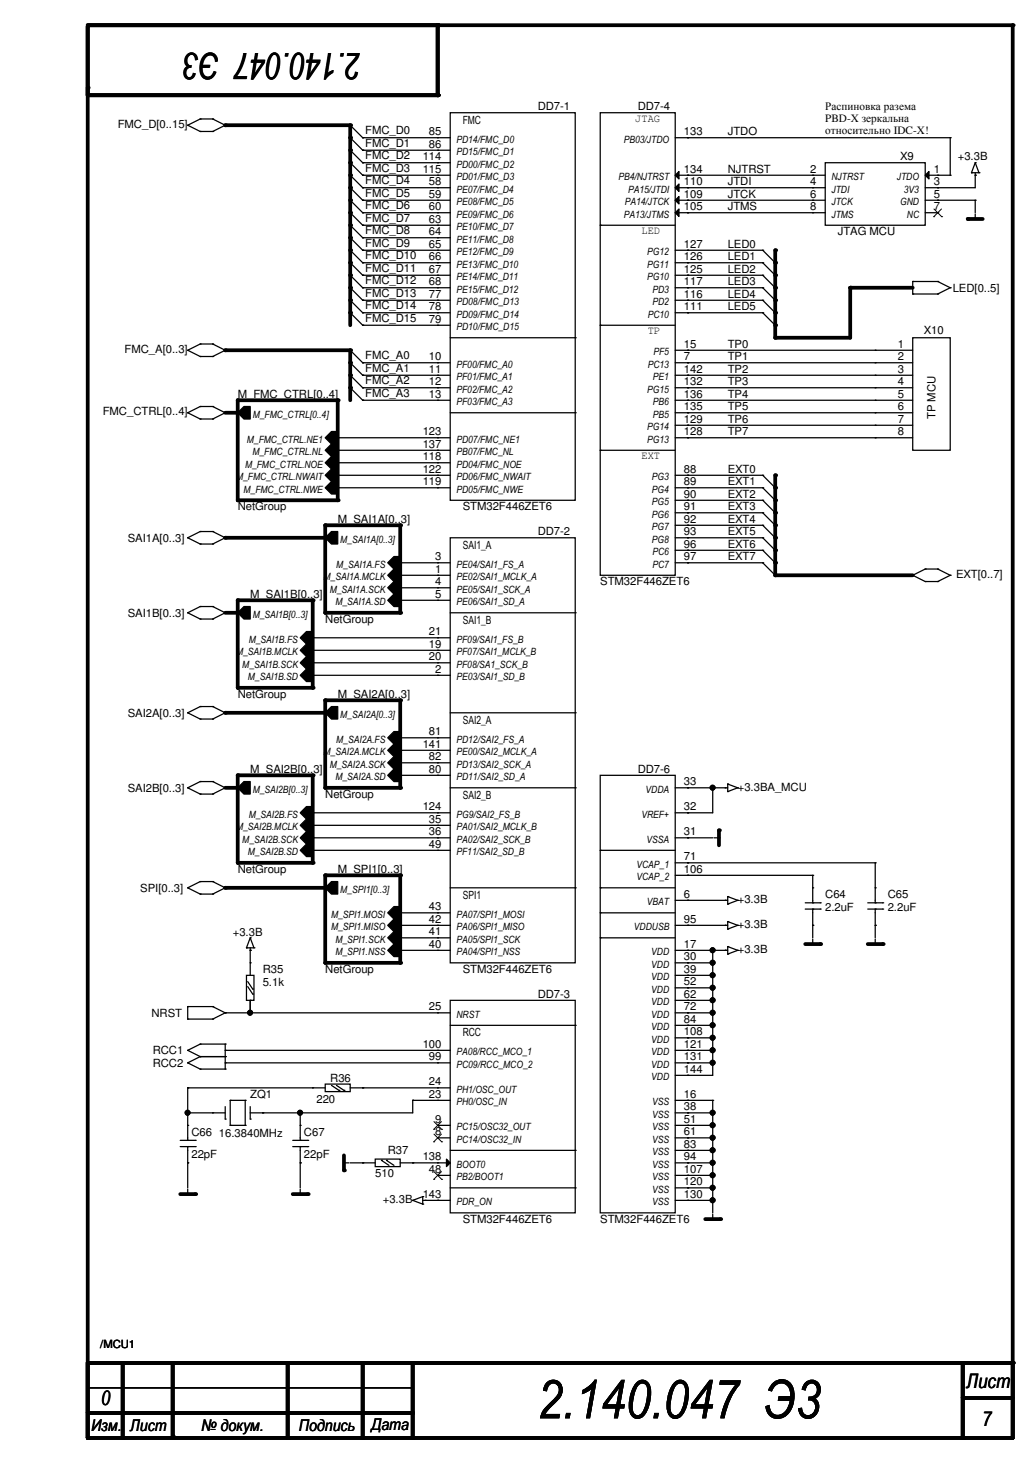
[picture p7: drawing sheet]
<svg xmlns="http://www.w3.org/2000/svg" width="210mm" height="297mm" viewBox="0 0 210 297" stroke-linecap="round" stroke-linejoin="round" font-family="sans-serif">
<g fill="none" stroke="#000" stroke-width=".76">
<path d="M17.8 5.1h188v287h-188v-286.7M88.9 5.1v14.2h-71.1M45.8 25.4h25.4v40.7M157.5 50.8v17.8h15.3v-10.1h12.7M196.6 44.5h3.1M45.8 71.2h25.4v10.1M45.8 83.9h2.5M48.3 81.3h20.3v20.3h-20.3zM157.5 96.6v20.3h28M45.8 109.3h20.3M66.1 106.7h15.2v17.8h-15.2zM45.8 124.5h2.5"/>
<path d="M48.3 122h15.2v17.7h-15.2zM45.8 144.8h20.3M48.3 157.5h15.2v17.8h-15.2zM66.1 142.3h15.2v17.8h-15.2zM45.8 160.1h2.5M66.1 177.8h15.2v17.8h-15.2zM146.1 168.7v3M45.8 180.4h20.3M163.6 191.8h3.1M176.3 191.8h3.1M69.9 234.7v3.1M36.6 242.6h3.1"/>
<path d="M59.5 242.6h3M143.3 247.7h3M18.1 276.9h187.7M24.9 276.9v15.2M35.1 276.9v15M58.5 276.9v15.2M73.7 276.9v15.2M83.9 276.9v15.2M195.6 276.9v15.2M17.8 287.1h66.1M195.6 284h10.2"/>
</g>
<g fill="#000">
<circle cx="17.8" cy="17.8" r=".38"/>
<circle cx="17.8" cy="19.3" r=".38"/>
<circle cx="88.9" cy="19.3" r=".38"/>
<circle cx="88.9" cy="5.1" r=".38"/>
<circle cx="205.8" cy="5.1" r=".38"/>
<circle cx="45.8" cy="25.4" r=".38"/>
<circle cx="71.2" cy="35.6" r=".38"/>
<circle cx="71.2" cy="33.1" r=".38"/>
<circle cx="71.2" cy="38.1" r=".38"/>
<circle cx="71.2" cy="30.5" r=".38"/>
<circle cx="71.2" cy="28" r=".38"/>
<circle cx="71.2" cy="25.4" r=".38"/>
<circle cx="71.2" cy="55.9" r=".38"/>
<circle cx="71.2" cy="58.5" r=".38"/>
<circle cx="71.2" cy="50.8" r=".38"/>
<circle cx="71.2" cy="53.4" r=".38"/>
<circle cx="71.2" cy="45.8" r=".38"/>
<circle cx="71.2" cy="48.3" r=".38"/>
<circle cx="71.2" cy="40.7" r=".38"/>
<circle cx="71.2" cy="43.2" r=".38"/>
<circle cx="157.5" cy="50.8" r=".38"/>
<circle cx="157.5" cy="53.4" r=".38"/>
<circle cx="157.5" cy="55.9" r=".38"/>
<circle cx="157.5" cy="58.5" r=".38"/>
<circle cx="172.8" cy="58.5" r=".38"/>
<circle cx="196.6" cy="44.5" r=".38"/>
<circle cx="45.8" cy="71.2" r=".38"/>
<circle cx="71.2" cy="61" r=".38"/>
<circle cx="71.2" cy="78.8" r=".38"/>
<circle cx="71.2" cy="76.2" r=".38"/>
<circle cx="71.2" cy="71.2" r=".38"/>
<circle cx="71.2" cy="63.5" r=".38"/>
<circle cx="71.2" cy="73.7" r=".38"/>
<circle cx="157.5" cy="61" r=".38"/>
<circle cx="157.5" cy="63.5" r=".38"/>
<circle cx="157.5" cy="66.1" r=".38"/>
<circle cx="157.5" cy="68.6" r=".38"/>
<circle cx="48.3" cy="83.9" r=".38"/>
<circle cx="48.3" cy="81.3" r=".38"/>
<circle cx="68.6" cy="81.3" r=".38"/>
<circle cx="157.5" cy="99.1" r=".38"/>
<circle cx="157.5" cy="96.6" r=".38"/>
<circle cx="45.8" cy="109.3" r=".38"/>
<circle cx="48.3" cy="101.6" r=".38"/>
<circle cx="66.1" cy="106.7" r=".38"/>
<circle cx="68.6" cy="101.6" r=".38"/>
<circle cx="81.3" cy="106.7" r=".38"/>
<circle cx="157.5" cy="104.2" r=".38"/>
<circle cx="157.5" cy="111.8" r=".38"/>
<circle cx="157.5" cy="101.6" r=".38"/>
<circle cx="157.5" cy="109.3" r=".38"/>
<circle cx="157.5" cy="114.3" r=".38"/>
<circle cx="157.5" cy="116.9" r=".38"/>
<circle cx="157.5" cy="106.7" r=".38"/>
<circle cx="48.3" cy="139.7" r=".38"/>
<circle cx="48.3" cy="122" r=".38"/>
<circle cx="48.3" cy="124.5" r=".38"/>
<circle cx="63.5" cy="139.7" r=".38"/>
<circle cx="63.5" cy="122" r=".38"/>
<circle cx="66.1" cy="124.5" r=".38"/>
<circle cx="81.3" cy="124.5" r=".38"/>
<circle cx="45.8" cy="144.8" r=".38"/>
<circle cx="48.3" cy="157.5" r=".38"/>
<circle cx="63.5" cy="157.5" r=".38"/>
<circle cx="66.1" cy="142.3" r=".38"/>
<circle cx="81.3" cy="142.3" r=".38"/>
<circle cx="48.3" cy="175.3" r=".38"/>
<circle cx="48.3" cy="160.1" r=".38"/>
<circle cx="63.5" cy="175.3" r=".38"/>
<circle cx="66.1" cy="160.1" r=".38"/>
<circle cx="66.1" cy="177.8" r=".38"/>
<circle cx="81.3" cy="177.8" r=".38"/>
<circle cx="81.3" cy="160.1" r=".38"/>
<circle cx="146.1" cy="168.7" r=".38"/>
<circle cx="45.8" cy="180.4" r=".38"/>
<circle cx="66.1" cy="195.6" r=".38"/>
<circle cx="81.3" cy="195.6" r=".38"/>
<circle cx="166.7" cy="191.8" r=".38"/>
<circle cx="179.4" cy="191.8" r=".38"/>
<circle cx="69.9" cy="237.8" r=".38"/>
<circle cx="39.7" cy="242.6" r=".38"/>
<circle cx="62.5" cy="242.6" r=".38"/>
<circle cx="146.3" cy="247.7" r=".38"/>
<circle cx="17.8" cy="276.9" r=".38"/>
<circle cx="18.1" cy="276.9" r=".38"/>
<circle cx="205.8" cy="276.9" r=".38"/>
<circle cx="17.8" cy="287.1" r=".38"/>
<circle cx="17.8" cy="292.1" r=".38"/>
<circle cx="24.9" cy="292.1" r=".38"/>
<circle cx="35.1" cy="291.9" r=".38"/>
<circle cx="58.5" cy="292.1" r=".38"/>
<circle cx="73.7" cy="292.1" r=".38"/>
<circle cx="83.9" cy="292.1" r=".38"/>
<circle cx="195.6" cy="284" r=".38"/>
<circle cx="195.6" cy="292.1" r=".38"/>
</g>
<g fill="none" stroke="#000" stroke-width=".25">
<path d="M38.1 25.4h.1M38.1 25.4l2.6 1.3M40.7 24.2h.1M40.7 26.7h.1M40.7 24.2l-2.6 1.2M40.7 24.2h2.5M40.7 26.7h2.5M43.2 24.2h.1M43.2 26.7h.1M43.2 24.2l2.6 1.2M45.8 25.4h.1M45.8 25.4l-2.6 1.3"/>
<path d="M71.2 38.1l2.5 2.6M71.2 35.6l2.5 2.5M71.2 33.1l2.5 2.5M71.2 30.5l2.5 2.6M71.2 28l2.5 2.5M71.2 25.4l2.5 2.6M73.7 38.1h.1M73.7 35.6h.1M73.7 33.1h.1M73.7 30.5h.1M73.7 28h.1M73.7 35.6h17.8"/>
<path d="M73.7 38.1h17.8M73.7 28h17.8M73.7 30.5h17.8M73.7 33.1h17.8M88.9 28h.1M88.9 30.5h.1M88.9 33.1h.1M88.9 35.6h.1M88.9 38.1h.1M91.5 22.9h25.4v78.7h-25.4zM122 22.9h15.2v94h-15.2zM137.2 38.1l.8-.7v1.5z"/>
<path d="M137.2 35.6l.8-.8v1.6zM137.2 35.6h30.5M137.2 38.1h30.5M137.2 28h55.9M139.7 38.1h.1M139.7 35.6h.1M139.7 28h.1M165.1 35.6h.1M165.1 38.1h.1M167.7 33.1h20.3v12.7h-20.3zM188 35.6l.8-.8v1.6zM188 35.6h5.1"/>
<path d="M190.5 35.6h.1M190.5 38.1h.1M193.1 35.6h.1M193.1 28h.1M193.1 28v7.6M197.4 35.1h.1M197.4 35.1h1.5M198.2 35.6h.1M198.2 33.1h.1M198.2 35.1v3h-10.2M198.2 33.1l.7 2M198.2 33.1l-.8 2"/>
<path d="M198.9 35.1h.1M71.2 58.5l2.5 2.5M71.2 55.9l2.5 2.6M71.2 53.4l2.5 2.5M71.2 50.8l2.5 2.6M71.2 48.3l2.5 2.5M71.2 45.8l2.5 2.5M71.2 43.2l2.5 2.6M71.2 40.7l2.5 2.5M73.7 58.5h.1M73.7 55.9h.1M73.7 53.4h.1"/>
<path d="M73.7 50.8h.1M73.7 48.3h.1M73.7 45.8h.1M73.7 43.2h.1M73.7 40.7h.1M73.7 40.7h17.8M73.7 43.2h17.8M73.7 45.8h17.8M73.7 48.3h17.8M73.7 50.8h17.8M73.7 53.4h17.8M73.7 55.9h17.8"/>
<path d="M73.7 58.5h17.8M88.9 40.7h.1M88.9 43.2h.1M88.9 45.8h.1M88.9 48.3h.1M88.9 50.8h.1M88.9 53.4h.1M88.9 55.9h.1M88.9 58.5h.1M122 45.8h.1M122 45.8h15.2M137.2 40.7l.8-.8v1.5z"/>
<path d="M137.2 43.2l.8-.7v1.5zM137.2 40.7h30.5M137.2 43.2h30.5M137.2 50.8h17.8M137.2 53.4h17.8M137.2 55.9h17.8M137.2 58.5h17.8M139.7 40.7h.1M139.7 43.2h.1M139.7 55.9h.1M139.7 53.4h.1M139.7 50.8h.1"/>
<path d="M139.7 58.5h.1M155 50.8h.1M155 53.4h.1M155 55.9h.1M155 58.5h.1M155 50.8l2.5 2.6M155 53.4l2.5 2.5M155 55.9l2.5 2.6M155 58.5l2.5 2.5M165.1 40.7h.1M165.1 43.2h.1M185.5 59.7h.1"/>
<path d="M185.5 57.2h.1M185.5 57.2h5M185.5 59.7h5M185.5 57.2v2.5M188 40.7h10.2M188 43.2h2.5M190.5 57.2h.1M190.5 59.7h.1M190.5 40.7h.1M190.5 43.2h.1M190.5 57.2l2.6 1.3M193.1 58.5h.1"/>
<path d="M193.1 58.5l-2.6 1.2M198.2 44.5h.1M198.2 40.7h.1M198.2 40.7v2.5M198.2 43.5v1M38.1 71.2h.1M38.1 71.2l2.6 1.2M40.7 69.9h.1M40.7 72.4h.1M40.7 69.9l-2.6 1.3M40.7 69.9h2.5M40.7 72.4h2.5"/>
<path d="M43.2 69.9h.1M43.2 72.4h.1M43.2 69.9l2.6 1.3M45.8 71.2h.1M45.8 71.2l-2.6 1.2M71.2 78.8l2.5 2.5M71.2 76.2l2.5 2.6M71.2 73.7l2.5 2.5M71.2 71.2l2.5 2.5M71.2 63.5l2.5 2.6M71.2 61l2.5 2.5M73.7 78.8h.1"/>
<path d="M73.7 76.2h.1M73.7 73.7h.1M73.7 66.1h.1M73.7 63.5h.1M73.7 61h.1M73.7 73.7h17.8M73.7 76.2h17.8M73.7 78.8h17.8M73.7 61h17.8M73.7 63.5h17.8M73.7 66.1h17.8M88.9 73.7h.1"/>
<path d="M88.9 76.2h.1M88.9 78.8h.1M88.9 61h.1M88.9 63.5h.1M88.9 66.1h.1M91.5 68.6h25.4M116.9 68.6h.1M122 66.1h.1M122 66.1h15.2M137.2 73.7h48.3M137.2 76.2h48.3M137.2 78.8h48.3"/>
<path d="M137.2 61h17.8M137.2 63.5h17.8M137.2 71.2h48.3M139.7 78.8h.1M139.7 63.5h.1M139.7 61h.1M139.7 76.2h.1M139.7 73.7h.1M139.7 71.2h.1M155 61h.1M155 63.5h.1M155 61l2.5 2.5"/>
<path d="M155 63.5l2.5 2.6M177.8 71.2h.1M177.8 73.7h.1M177.8 76.2h.1M177.8 78.8h.1M185.5 68.6h7.6v22.9h-7.6zM38.1 83.9h.1M38.1 83.9l2.6 1.2M40.7 82.6h.1M40.7 85.1h.1M40.7 82.6l-2.6 1.3M40.7 82.6h2.5"/>
<path d="M40.7 85.1h2.5M43.2 82.6h.1M43.2 85.1h.1M43.2 82.6l2.6 1.3M45.8 83.9h.1M45.8 83.9l-2.6 1.2M48.3 83.9l1.3-1.3h1.2v2.5h-1.2zM66.1 88.9l1.3-1.2h1.2v2.5h-1.2zM66.1 91.5l1.3-1.3h1.2v2.6h-1.2zM66.1 94l1.3-1.2h1.2v2.5h-1.2zM66.1 96.6l1.3-1.3h1.2v2.5h-1.2zM66.1 99.1l1.3-1.3h1.2v2.6h-1.2z"/>
<path d="M68.6 88.9h.1M68.6 91.5h.1M68.6 94h.1M68.6 96.6h.1M68.6 99.1h.1M68.6 88.9h22.9M68.6 91.5h22.9M68.6 94h22.9M68.6 96.6h22.9M68.6 99.1h22.9M73.7 81.3h.1M73.7 81.3h17.8"/>
<path d="M88.9 81.3h.1M88.9 88.9h.1M88.9 91.5h.1M88.9 94h.1M88.9 96.6h.1M88.9 99.1h.1M91.5 83.9h25.4M116.9 83.9h.1M122 91.5h.1M122 91.5h15.2M137.2 83.9h48.3M137.2 81.3h48.3"/>
<path d="M137.2 88.9h48.3M137.2 96.6h17.8M137.2 99.1h17.8M137.2 86.4h48.3M139.7 88.9h.1M139.7 86.4h.1M139.7 96.6h.1M139.7 99.1h.1M139.7 83.9h.1M139.7 81.3h.1M155 96.6h.1M155 99.1h.1"/>
<path d="M155 96.6l2.5 2.5M155 99.1l2.5 2.5M177.8 81.3h.1M177.8 83.9h.1M177.8 86.4h.1M177.8 88.9h.1M38.1 109.3h.1M38.1 109.3l2.6 1.2M40.7 108h.1M40.7 110.5h.1M40.7 108l-2.6 1.3M40.7 108h2.5"/>
<path d="M40.7 110.5h2.5M43.2 108h.1M43.2 110.5h.1M43.2 108l2.6 1.3M45.8 109.3h.1M45.8 109.3l-2.6 1.2M66.1 109.3l1.3-1.3h1.2v2.5h-1.2zM78.8 114.3l1.3-1.2h1.2v2.5h-1.2zM78.8 116.9l1.3-1.3h1.2v2.6h-1.2zM78.8 119.4l1.3-1.2h1.2v2.5h-1.2zM81.3 114.3h.1M81.3 116.9h.1"/>
<path d="M81.3 119.4h.1M81.3 114.3h10.2M81.3 116.9h10.2M81.3 119.4h10.2M88.9 114.3h.1M88.9 116.9h.1M88.9 119.4h.1M91.5 109.3h25.4v86.3h-25.4zM137.2 114.3h17.8M137.2 111.8h17.8M137.2 109.3h17.8M137.2 101.6h17.8"/>
<path d="M137.2 104.2h17.8M137.2 106.7h17.8M139.7 114.3h.1M139.7 111.8h.1M139.7 109.3h.1M139.7 101.6h.1M139.7 104.2h.1M139.7 106.7h.1M155 101.6h.1M155 104.2h.1M155 106.7h.1M155 109.3h.1"/>
<path d="M155 111.8h.1M155 114.3h.1M155 101.6l2.5 2.6M155 104.2l2.5 2.5M155 106.7l2.5 2.6M155 109.3l2.5 2.5M155 111.8l2.5 2.5M155 114.3l2.5 2.6M185.5 116.9h.1M185.5 116.9l2.5 1.3M188 118.2h.1M188 115.6h.1"/>
<path d="M188 118.2h2.5M188 115.6l-2.5 1.3M188 115.6h2.5M190.5 118.2h.1M190.5 115.6h.1M190.5 115.6l2.6 1.3M193.1 116.9h.1M193.1 116.9l-2.6 1.3M38.1 124.5h.1M38.1 124.5l2.6 1.3M40.7 123.2h.1M40.7 125.8h.1"/>
<path d="M40.7 123.2l-2.6 1.3M40.7 123.2h2.5M40.7 125.8h2.5M43.2 123.2h.1M43.2 125.8h.1M43.2 123.2l2.6 1.3M45.8 124.5h.1M45.8 124.5l-2.6 1.3M48.3 124.5l1.3-1.3h1.2v2.6h-1.2zM61 129.6l1.3-1.3h1.2v2.6h-1.2zM61 132.1l1.3-1.2h1.2v2.5h-1.2zM61 134.7l1.3-1.3h1.2v2.5h-1.2z"/>
<path d="M61 137.2l1.3-1.3h1.2v2.6h-1.2zM63.5 129.6h.1M63.5 132.1h.1M63.5 134.7h.1M63.5 137.2h.1M63.5 129.6h28M63.5 132.1h28M63.5 134.7h28M63.5 137.2h28M78.8 122l1.3-1.3h1.2v2.5h-1.2zM81.3 122h.1M81.3 122h10.2"/>
<path d="M88.9 122h.1M88.9 129.6h.1M88.9 132.1h.1M88.9 134.7h.1M88.9 137.2h.1M91.5 124.5h25.4M116.9 124.5h.1M38.1 144.8h.1M38.1 144.8l2.6 1.3M40.7 158.8h.1M40.7 143.6h.1M40.7 146.1h.1"/>
<path d="M40.7 158.8l-2.6 1.3M40.7 158.8h2.5M40.7 143.6l-2.6 1.2M40.7 143.6h2.5M40.7 146.1h2.5M43.2 158.8h.1M43.2 143.6h.1M43.2 146.1h.1M43.2 158.8l2.6 1.3M43.2 143.6l2.6 1.2M45.8 144.8h.1M45.8 144.8l-2.6 1.3"/>
<path d="M66.1 144.8l1.3-1.2h1.2v2.5h-1.2zM78.8 149.9l1.3-1.3h1.2v2.6h-1.2zM78.8 152.4l1.3-1.2h1.2v2.5h-1.2zM78.8 155l1.3-1.3h1.2v2.6h-1.2zM78.8 157.5l1.3-1.2h1.2v2.5h-1.2zM81.3 152.4h.1M81.3 157.5h.1M81.3 149.9h.1M81.3 155h.1M81.3 149.9h10.2M81.3 152.4h10.2M81.3 155h10.2"/>
<path d="M81.3 157.5h10.2M88.9 149.9h.1M88.9 152.4h.1M88.9 155h.1M88.9 157.5h.1M91.5 144.8h25.4M116.9 144.8h.1M122 157.5h15.2v88.9h-15.2zM147.9 159.3h.1M147.9 159.3v1.5M147.9 159.3l2 .8M38.1 160.1h.1"/>
<path d="M38.1 160.1l2.6 1.2M40.7 179.1h.1M40.7 161.3h.1M40.7 179.1l-2.6 1.3M40.7 179.1h2.5M40.7 161.3h2.5M43.2 179.1h.1M43.2 161.3h.1M43.2 179.1l2.6 1.3M45.8 160.1h.1M45.8 160.1l-2.6 1.2M48.3 160.1l1.3-1.3h1.2v2.5h-1.2z"/>
<path d="M61 165.1l1.3-1.2h1.2v2.5h-1.2zM61 167.7l1.3-1.3h1.2v2.6h-1.2zM61 170.2l1.3-1.2h1.2v2.5h-1.2zM61 172.8l1.3-1.3h1.2v2.5h-1.2zM63.5 170.2h.1M63.5 172.8h.1M63.5 165.1h.1M63.5 167.7h.1M63.5 170.2h28M63.5 172.8h28M63.5 165.1h28M63.5 167.7h28"/>
<path d="M88.9 167.7h.1M88.9 170.2h.1M88.9 172.8h.1M88.9 165.1h.1M91.5 160.1h25.4M116.9 160.1h.1M122 172.8h.1M122 172.8h15.2M137.2 170.2h7.6M137.2 160.1h10.7M137.2 175.3h40.6M137.2 177.8h27.9"/>
<path d="M139.7 165.1h.1M139.7 160.1h.1M139.7 170.2h.1M139.7 175.3h.1M139.7 177.8h.1M144.8 160.1h.1M144.8 160.1v5h-7.6M145.1 170.2h1M146.1 170.2h.1M147.4 160.1h.1M147.9 160.8h.1M149.9 160.1h.1"/>
<path d="M149.9 160.1l-2 .7M165.1 177.8h.1M165.1 177.8v5.6M177.8 175.3h.1M177.8 175.3v8.1M38.1 180.4h.1M38.1 180.4l2.6 1.3M40.7 181.7h.1M40.7 181.7h2.5M43.2 181.7h.1M45.8 180.4h.1M45.8 180.4l-2.6 1.3"/>
<path d="M50.1 198.2h1.5v5h-1.5zM50.1 192.6h.1M50.1 192.6h1.5M50.3 199.4l1.1 1.6M50.8 193.1h.1M50.8 190.5h.1M50.8 195.6h.1M50.8 192.6v5.6M50.8 190.5l.8 2.1M50.8 190.5l-.7 2.1M51.6 192.6h.1M66.1 180.4l1.3-1.3h1.2v2.6h-1.2z"/>
<path d="M78.8 185.5l1.3-1.3h1.2v2.5h-1.2zM78.8 188l1.3-1.3h1.2v2.6h-1.2zM78.8 190.5l1.3-1.2h1.2v2.5h-1.2zM78.8 193.1l1.3-1.3h1.2v2.6h-1.2zM81.3 185.5h.1M81.3 188h.1M81.3 190.5h.1M81.3 193.1h.1M81.3 188h10.2M81.3 193.1h10.2M81.3 185.5h10.2M81.3 190.5h10.2"/>
<path d="M88.9 185.5h.1M88.9 188h.1M88.9 190.5h.1M88.9 193.1h.1M91.5 180.4h25.4M116.9 180.4h.1M122 180.4h.1M122 185.5h.1M122 190.5h.1M122 180.4h15.2M122 185.5h15.2M122 190.5h15.2"/>
<path d="M137.2 182.9h10.7M137.2 188h10.7M137.2 193.1h10.7M137.2 198.2h7.6M137.2 195.6h7.6M139.7 188h.1M139.7 198.2h.1M139.7 195.6h.1M139.7 193.1h.1M139.7 182.9h.1M144.8 193.1h.1M144.8 198.2h.1"/>
<path d="M144.8 195.6h.1M144.8 193.1v25.4h-7.6M147.4 182.9h.1M147.4 188h.1M147.4 193.1h.1M147.9 182.2h.1M147.9 183.7h.1M147.9 187.2h.1M147.9 188.8h.1M147.9 192.3h.1M147.9 193.8h.1M147.9 182.2v1.5"/>
<path d="M147.9 187.2v1.6M147.9 192.3v1.5M147.9 182.2l2 .7M147.9 187.2l2 .8M147.9 192.3l2 .8M149.9 182.9h.1M149.9 188h.1M149.9 193.1h.1M149.9 182.9l-2 .8M149.9 188l-2 .8M149.9 193.1l-2 .7M163.6 184.7h3.1"/>
<path d="M163.6 183.4h3.1M165.1 191.8h.1M165.1 183.4h.1M165.1 184.7h.1M165.1 180.4h.1M165.1 188h.1M165.1 184.7v5.8M165.1 190.8v1M166.7 184.7h.1M166.7 183.4h.1M176.3 184.7h3.1M176.3 183.4h3.1"/>
<path d="M177.8 191.8h.1M177.8 183.4h.1M177.8 184.7h.1M177.8 180.4h.1M177.8 188h.1M177.8 184.7v5.8M177.8 190.8v1M179.4 184.7h.1M179.4 183.4h.1M38.1 213.4h.1M38.1 215.9h.1M38.1 207.1h.1"/>
<path d="M38.1 204.5h.1M38.1 213.4l2.6 1.3M38.1 215.9l2.6 1.3M38.1 204.5h5.1M38.1 207.1h5.1M38.1 204.5v2.6M40.7 212.1h.1M40.7 214.7h.1M40.7 217.2h.1M40.7 212.1l-2.6 1.3M40.7 212.1h5.1M40.7 214.7h5.1"/>
<path d="M40.7 214.7l-2.6 1.2M40.7 217.2h5.1M43.2 204.5h.1M43.2 207.1h.1M43.2 204.5l2.6 1.3M45.8 212.1h.1M45.8 214.7h.1M45.8 217.2h.1M45.8 205.8h.1M45.8 213.4h.1M45.8 215.9h.1M45.8 212.1v5.1"/>
<path d="M45.8 205.8l-2.6 1.3M45.8 215.9h45.7M45.8 213.4h45.7M45.8 205.8h45.7M50.3 200.4l1.1 1.6M50.8 205.8h.1M50.8 203.2h.1M50.8 203.2v2.6M51.4 201h.1M51.4 202h.1M88.9 213.4h.1M88.9 215.9h.1"/>
<path d="M88.9 205.8h.1M91.5 203.2h25.4v43.2h-25.4zM91.5 208.3h25.4M116.9 208.3h.1M137.2 215.9h7.6M137.2 213.4h7.6M137.2 210.9h7.6M137.2 208.3h7.6M137.2 205.8h7.6M137.2 203.2h7.6M137.2 200.7h7.6M139.7 218.5h.1"/>
<path d="M139.7 215.9h.1M139.7 213.4h.1M139.7 210.9h.1M139.7 208.3h.1M139.7 205.8h.1M139.7 203.2h.1M139.7 200.7h.1M144.8 215.9h.1M144.8 213.4h.1M144.8 210.9h.1M144.8 208.3h.1M144.8 205.8h.1"/>
<path d="M144.8 203.2h.1M144.8 200.7h.1M36.6 233h3.1M36.6 231.7h3.1M38.1 231.7h.1M38.1 233h.1M38.1 228.6h.1M38.1 236.3h.1M38.1 221h.1M38.1 226.1h.1M38.1 221v10.7M38.1 233v8.3"/>
<path d="M38.1 226.1h7.7M38.1 221h28M39.7 233h.1M39.7 231.7h.1M43.2 226.1h.1M45.8 227.4h.1M45.8 224.8v2.6M46.8 228.6h.1M46.8 223.6h.1M46.8 223.6v5M46.8 228.6h3M46.8 223.6h3"/>
<path d="M49.8 228.6h.1M49.8 223.6h.1M49.8 223.6v5M50.8 227.4h.1M50.8 224.8v2.6M53.4 226.1h.1M59.5 233h3M59.5 231.7h3M61 231.7h.1M61 233h.1M61 228.6h.1M61 236.3h.1"/>
<path d="M61 226.1h.1M61 226.1v5.6M61 233v8.3M62.5 233h.1M62.5 231.7h.1M63.5 221h.1M66.1 220.3h5.1v1.5h-5.1zM67.4 220.5l1.5 1M68.4 220.5l1.5 1M68.9 221.5h.1M69.9 236.3h.1M69.9 221.5h.1"/>
<path d="M69.9 236.3h1M71.2 236.3h5M71.2 221h20.3M73.7 221h.1M73.7 236.3h.1M76.2 235.5h5.1v1.5h-5.1zM77.5 235.8h.1M77.5 235.8l1.5 1M78.5 235.8h.1M78.5 235.8l1.6 1M81.3 236.3h10.2M83.9 236.3h.1"/>
<path d="M83.9 223.6h.1M83.9 223.6h7.6M83.9 223.6v2.5h-33.1M88.9 231.2h.1M88.9 228.6h.1M88.9 223.6h.1M88.9 221h.1M88.9 236.3h.1M88.9 238.8h.1M88.9 228.6h2.6M88.9 238.8h2.6M88.9 231.2h2.6"/>
<path d="M90.7 235.5l.8 .8-.8 .7zM91.5 233.7h25.4M116.9 233.7h.1M137.2 236.3h7.6M137.2 228.6h7.6M137.2 223.6h7.6M137.2 226.1h7.6M137.2 238.8h7.6M137.2 233.7h7.6M137.2 231.2h7.6M139.7 238.8h.1M139.7 236.3h.1"/>
<path d="M139.7 233.7h.1M139.7 231.2h.1M139.7 228.6h.1M139.7 226.1h.1M139.7 223.6h.1M144.8 223.6h.1M144.8 236.3h.1M144.8 238.8h.1M144.8 231.2h.1M144.8 233.7h.1M144.8 226.1h.1M144.8 228.6h.1"/>
<path d="M144.8 223.6v22.8M38.1 242.6h.1M38.1 241.6v1M61 242.6h.1M61 241.6v1M83.9 243.9h.1M83.9 243.9l2 .7M85.9 244.6h.1M85.9 243.1h.1M85.9 243.1v1.5M85.9 243.9h5.6M85.9 243.1l-2 .8"/>
<path d="M86.4 243.9h.1M88.9 243.9h.1M91.5 241.3h25.4M116.9 241.3h.1M137.2 243.9h7.6M137.2 241.3h7.6M139.7 243.9h.1M139.7 241.3h.1M144.8 247.7h.1M144.8 243.9h.1M144.8 241.3h.1M144.8 246.7v1"/>
<path d="M17.8 277.7h.1M17.8 277.2v.5M17.8 282h.1M17.8 282h66.1"/>
<circle cx="144.8" cy="160" r=".49"/>
<circle cx="144.8" cy="193.1" r=".49"/>
<circle cx="144.8" cy="195.6" r=".49"/>
<circle cx="144.8" cy="198.1" r=".49"/>
<circle cx="50.8" cy="205.8" r=".49"/>
<circle cx="144.8" cy="213.4" r=".49"/>
<circle cx="144.8" cy="208.3" r=".49"/>
<circle cx="144.8" cy="205.8" r=".49"/>
<circle cx="144.8" cy="203.2" r=".49"/>
<circle cx="144.8" cy="215.9" r=".49"/>
<circle cx="144.8" cy="200.7" r=".49"/>
<circle cx="144.8" cy="210.8" r=".49"/>
<circle cx="38.1" cy="226.1" r=".49"/>
<circle cx="61" cy="226.1" r=".49"/>
<circle cx="144.8" cy="226.1" r=".49"/>
<circle cx="144.8" cy="238.8" r=".49"/>
<circle cx="144.8" cy="236.2" r=".49"/>
<circle cx="144.8" cy="233.7" r=".49"/>
<circle cx="144.8" cy="231.2" r=".49"/>
<circle cx="144.8" cy="228.6" r=".49"/>
<circle cx="144.8" cy="241.3" r=".49"/>
<circle cx="144.8" cy="243.9" r=".49"/>
</g>
<g fill="#000">
<path d="M137.2 38.1l.8-.7v1.5zM137.2 35.6l.8-.8v1.6zM188 35.6l.8-.8v1.6zM137.2 40.7l.8-.8v1.5zM137.2 43.2l.8-.7v1.5zM90.7 235.5l.8 .8-.8 .7z"/>
<path d="M48.3 83.9l1.3-1.3h1.2v2.5h-1.2z" fill-rule="evenodd"/>
<path d="M66.1 88.9l1.3-1.2h1.2v2.5h-1.2z" fill-rule="evenodd"/>
<path d="M66.1 91.5l1.3-1.3h1.2v2.6h-1.2z" fill-rule="evenodd"/>
<path d="M66.1 94l1.3-1.2h1.2v2.5h-1.2z" fill-rule="evenodd"/>
<path d="M66.1 96.6l1.3-1.3h1.2v2.5h-1.2z" fill-rule="evenodd"/>
<path d="M66.1 99.1l1.3-1.3h1.2v2.6h-1.2z" fill-rule="evenodd"/>
<path d="M66.1 109.3l1.3-1.3h1.2v2.5h-1.2z" fill-rule="evenodd"/>
<path d="M78.8 114.3l1.3-1.2h1.2v2.5h-1.2z" fill-rule="evenodd"/>
<path d="M78.8 116.9l1.3-1.3h1.2v2.6h-1.2z" fill-rule="evenodd"/>
<path d="M78.8 119.4l1.3-1.2h1.2v2.5h-1.2z" fill-rule="evenodd"/>
<path d="M48.3 124.5l1.3-1.3h1.2v2.6h-1.2z" fill-rule="evenodd"/>
<path d="M61 129.6l1.3-1.3h1.2v2.6h-1.2z" fill-rule="evenodd"/>
<path d="M61 132.1l1.3-1.2h1.2v2.5h-1.2z" fill-rule="evenodd"/>
<path d="M61 134.7l1.3-1.3h1.2v2.5h-1.2z" fill-rule="evenodd"/>
<path d="M61 137.2l1.3-1.3h1.2v2.6h-1.2z" fill-rule="evenodd"/>
<path d="M78.8 122l1.3-1.3h1.2v2.5h-1.2z" fill-rule="evenodd"/>
<path d="M66.1 144.8l1.3-1.2h1.2v2.5h-1.2z" fill-rule="evenodd"/>
<path d="M78.8 149.9l1.3-1.3h1.2v2.6h-1.2z" fill-rule="evenodd"/>
<path d="M78.8 152.4l1.3-1.2h1.2v2.5h-1.2z" fill-rule="evenodd"/>
<path d="M78.8 155l1.3-1.3h1.2v2.6h-1.2z" fill-rule="evenodd"/>
<path d="M78.8 157.5l1.3-1.2h1.2v2.5h-1.2z" fill-rule="evenodd"/>
<path d="M48.3 160.1l1.3-1.3h1.2v2.5h-1.2z" fill-rule="evenodd"/>
<path d="M61 165.1l1.3-1.2h1.2v2.5h-1.2z" fill-rule="evenodd"/>
<path d="M61 167.7l1.3-1.3h1.2v2.6h-1.2z" fill-rule="evenodd"/>
<path d="M61 170.2l1.3-1.2h1.2v2.5h-1.2z" fill-rule="evenodd"/>
<path d="M61 172.8l1.3-1.3h1.2v2.5h-1.2z" fill-rule="evenodd"/>
<path d="M66.1 180.4l1.3-1.3h1.2v2.6h-1.2z" fill-rule="evenodd"/>
<path d="M78.8 185.5l1.3-1.3h1.2v2.5h-1.2z" fill-rule="evenodd"/>
<path d="M78.8 188l1.3-1.3h1.2v2.6h-1.2z" fill-rule="evenodd"/>
<path d="M78.8 190.5l1.3-1.2h1.2v2.5h-1.2z" fill-rule="evenodd"/>
<path d="M78.8 193.1l1.3-1.3h1.2v2.6h-1.2z" fill-rule="evenodd"/>
<circle cx="144.8" cy="160" r=".49"/>
<circle cx="144.8" cy="193.1" r=".49"/>
<circle cx="144.8" cy="195.6" r=".49"/>
<circle cx="144.8" cy="198.1" r=".49"/>
<circle cx="50.8" cy="205.8" r=".49"/>
<circle cx="144.8" cy="213.4" r=".49"/>
<circle cx="144.8" cy="208.3" r=".49"/>
<circle cx="144.8" cy="205.8" r=".49"/>
<circle cx="144.8" cy="203.2" r=".49"/>
<circle cx="144.8" cy="215.9" r=".49"/>
<circle cx="144.8" cy="200.7" r=".49"/>
<circle cx="144.8" cy="210.8" r=".49"/>
<circle cx="38.1" cy="226.1" r=".49"/>
<circle cx="61" cy="226.1" r=".49"/>
<circle cx="144.8" cy="226.1" r=".49"/>
<circle cx="144.8" cy="238.8" r=".49"/>
<circle cx="144.8" cy="236.2" r=".49"/>
<circle cx="144.8" cy="233.7" r=".49"/>
<circle cx="144.8" cy="231.2" r=".49"/>
<circle cx="144.8" cy="228.6" r=".49"/>
<circle cx="144.8" cy="241.3" r=".49"/>
<circle cx="144.8" cy="243.9" r=".49"/>
</g>
<g fill="none" stroke="#000" stroke-width=".2">
<path d="M189.7 44h.1M189.8 42.5l1.5 1.5M191.3 42.5l-1.6 1.5M191.3 44h.1M88.1 232h.1M88.1 229.4h.1M88.1 239.6h.1M88.2 230.4l1.5 1.6M88.2 227.9l1.5 1.5M88.2 238l1.5 1.6M89.7 230.4l-1.6 1.6M89.7 227.9l-1.6 1.5"/>
<path d="M89.7 238l-1.6 1.6M89.7 232h.1M89.7 229.4h.1M89.7 239.6h.1"/>
</g>
<text font-size="10.9" x="109.2" y="288.2">2.140.047 Э3</text>
<text font-size="7.4" x="73.4" y="10.8" transform="rotate(-180 73.4 10.8)">2.140.047 Э3</text>
<g font-size="4.1">
<text x="196.4" y="281.9">Лист</text>
<text x="20.6" y="285.5">0</text>
<text x="199.6" y="289.8">7</text>
</g>
<g font-size="3.3">
<text x="18.6" y="290.7">Изм. Лист</text>
<text x="40.9" y="290.7">№ докум.</text>
<text x="60.7" y="290.7">Подпись</text>
<text x="75.5" y="290.4">Дата</text>
</g>
<g font-size="2.3">
<text x="109.3" y="22.4">DD7-1</text>
<text x="129.6" y="22.4">DD7-4</text>
<text x="167.7" y="22.4">Распиновка разема</text>
<text x="23.9" y="26">FMC_D[0..15]</text>
<text x="74.2" y="29.8">FMC_D1</text>
<text x="74.2" y="27.3">FMC_D0</text>
<text x="87.2" y="27.4">85</text>
<text x="87.2" y="30">86</text>
<text x="94" y="25.1">FMC</text>
<text x="129.1" y="24.8">JTAG</text>
<text x="139" y="27.4">133</text>
<text x="147.9" y="27.5">JTDO</text>
<text x="167.7" y="27.1">относительно IDC-X!</text>
<text x="167.7" y="24.8">PBD-X зеркальна</text>
<text x="74.2" y="34.9">FMC_D3</text>
<text x="74.2" y="32.3">FMC_D2</text>
<text x="85.9" y="32.5">114</text>
<text x="85.9" y="35.1">115</text>
<text x="139" y="35.1">134</text>
<text x="147.9" y="35.1">NJTRST</text>
<text x="164.6" y="35.1">2</text>
<text x="182.9" y="32.6">X9</text>
<text x="189.8" y="35.1">1</text>
<text x="194.6" y="32.6">+3.3B</text>
<text x="74.2" y="40">FMC_D5</text>
<text x="74.2" y="37.4">FMC_D4</text>
<text x="87.2" y="37.6">58</text>
<text x="87.2" y="40.1">59</text>
<text x="139" y="37.6">110</text>
<text x="139" y="40.1">109</text>
<text x="147.9" y="40.2">JTCK</text>
<text x="147.9" y="37.6">JTDI</text>
<text x="164.6" y="37.6">4</text>
<text x="164.6" y="40.1">6</text>
<text x="189.8" y="37.6">3</text>
<text x="189.8" y="40.1">5</text>
<text x="74.2" y="47.6">FMC_D8</text>
<text x="74.2" y="45">FMC_D7</text>
<text x="74.2" y="42.5">FMC_D6</text>
<text x="87.2" y="42.7">60</text>
<text x="87.2" y="45.2">63</text>
<text x="87.2" y="47.8">64</text>
<text x="130.3" y="47.6">LED</text>
<text x="139" y="42.7">105</text>
<text x="147.9" y="42.7">JTMS</text>
<text x="164.6" y="42.7">8</text>
<text x="170.2" y="47.8">JTAG MCU</text>
<text x="189.8" y="42.7">7</text>
<text x="74.2" y="52.7">FMC_D10</text>
<text x="74.2" y="50.1">FMC_D9</text>
<text x="87.2" y="50.3">65</text>
<text x="87.2" y="52.8">66</text>
<text x="139" y="52.8">126</text>
<text x="139" y="50.3">127</text>
<text x="147.9" y="50.3">LED0</text>
<text x="147.9" y="52.9">LED1</text>
<text x="74.2" y="57.7">FMC_D12</text>
<text x="74.2" y="55.2">FMC_D11</text>
<text x="87.2" y="55.4">67</text>
<text x="87.2" y="57.9">68</text>
<text x="139" y="55.4">125</text>
<text x="139" y="57.9">117</text>
<text x="147.9" y="55.4">LED2</text>
<text x="147.9" y="58">LED3</text>
<text x="193.6" y="59.3">LED[0..5]</text>
<text x="74.2" y="65.4">FMC_D15</text>
<text x="74.2" y="62.8">FMC_D14</text>
<text x="74.2" y="60.3">FMC_D13</text>
<text x="87.2" y="60.5">77</text>
<text x="87.2" y="63">78</text>
<text x="87.2" y="65.5">79</text>
<text x="139" y="63">111</text>
<text x="139" y="60.5">116</text>
<text x="147.9" y="63">LED5</text>
<text x="147.9" y="60.5">LED4</text>
<text x="25.3" y="71.7">FMC_A[0..3]</text>
<text x="131.6" y="67.9">TP</text>
<text x="139" y="70.6">15</text>
<text x="147.9" y="70.7">TP0</text>
<text x="182.4" y="70.6">1</text>
<text x="187.7" y="67.9">X10</text>
<text x="74.2" y="75.5">FMC_A1</text>
<text x="74.2" y="73">FMC_A0</text>
<text x="87.2" y="73.2">10</text>
<text x="87.2" y="75.7">11</text>
<text x="139" y="75.7">142</text>
<text x="139" y="73.2">7</text>
<text x="147.9" y="75.7">TP2</text>
<text x="147.9" y="73.2">TP1</text>
<text x="182.4" y="73.2">2</text>
<text x="182.4" y="75.7">3</text>
<text x="48.3" y="80.9">M_FMC_CTRL[0..4]</text>
<text x="74.2" y="80.6">FMC_A3</text>
<text x="74.2" y="78.1">FMC_A2</text>
<text x="87.2" y="78.2">12</text>
<text x="87.2" y="80.8">13</text>
<text x="139" y="78.2">132</text>
<text x="139" y="83.3">135</text>
<text x="139" y="80.8">136</text>
<text x="147.9" y="78.3">TP3</text>
<text x="147.9" y="80.8">TP4</text>
<text x="147.9" y="83.4">TP5</text>
<text x="182.4" y="78.2">4</text>
<text x="182.4" y="80.8">5</text>
<text x="182.4" y="83.3">6</text>
<text x="20.9" y="84.4">FMC_CTRL[0..4]</text>
<text x="85.9" y="88.4">123</text>
<text x="139" y="88.4">128</text>
<text x="139" y="85.9">129</text>
<text x="147.9" y="85.9">TP6</text>
<text x="147.9" y="88.4">TP7</text>
<text x="182.4" y="85.9">7</text>
<text x="182.4" y="88.4">8</text>
<text x="190.1" y="85.1" transform="rotate(-90 190.1 85.1)">TP MCU</text>
<text x="85.9" y="90.9">137</text>
<text x="85.9" y="93.5">118</text>
<text x="130.3" y="93.3">EXT</text>
<text x="85.9" y="96">122</text>
<text x="85.9" y="98.6">119</text>
<text x="139" y="96">88</text>
<text x="139" y="98.6">89</text>
<text x="139" y="101.1">90</text>
<text x="147.9" y="96.1">EXT0</text>
<text x="147.9" y="98.6">EXT1</text>
<text x="147.9" y="101.1">EXT2</text>
<text x="48.3" y="103.7">NetGroup</text>
<text x="68.6" y="106.3">M_SAI1A[0..3]</text>
<text x="94" y="103.7">STM32F446ZET6</text>
<text x="139" y="103.6">91</text>
<text x="139" y="106.2">92</text>
<text x="147.9" y="103.7">EXT3</text>
<text x="147.9" y="106.2">EXT4</text>
<text x="26" y="110.1">SAI1A[0..3]</text>
<text x="88.4" y="113.8">3</text>
<text x="94" y="111.5">SAI1_A</text>
<text x="109.3" y="108.8">DD7-2</text>
<text x="139" y="113.8">97</text>
<text x="139" y="111.3">96</text>
<text x="139" y="108.7">93</text>
<text x="147.9" y="108.8">EXT5</text>
<text x="147.9" y="111.3">EXT6</text>
<text x="147.9" y="113.8">EXT7</text>
<text x="88.4" y="116.3">1</text>
<text x="88.4" y="118.9">4</text>
<text x="122" y="119">STM32F446ZET6</text>
<text x="194.3" y="117.4">EXT[0..7]</text>
<text x="26" y="125.3">SAI1B[0..3]</text>
<text x="50.8" y="121.5">M_SAI1B[0..3]</text>
<text x="88.4" y="121.4">5</text>
<text x="66.1" y="126.6">NetGroup</text>
<text x="87.2" y="129">21</text>
<text x="87.2" y="131.6">19</text>
<text x="94" y="126.7">SAI1_B</text>
<text x="87.2" y="134.1">20</text>
<text x="88.4" y="136.7">2</text>
<text x="48.3" y="141.8">NetGroup</text>
<text x="68.6" y="141.8">M_SAI2A[0..3]</text>
<text x="26" y="145.6">SAI2A[0..3]</text>
<text x="87.2" y="149.4">81</text>
<text x="94" y="147">SAI2_A</text>
<text x="85.9" y="151.9">141</text>
<text x="87.2" y="154.4">82</text>
<text x="26" y="160.9">SAI2B[0..3]</text>
<text x="50.8" y="157.1">M_SAI2B[0..3]</text>
<text x="87.2" y="157">80</text>
<text x="129.6" y="157.1">DD7-6</text>
<text x="139" y="159.5">33</text>
<text x="149.9" y="160.6">+3.3BA_MCU</text>
<text x="66.1" y="162.1">NetGroup</text>
<text x="85.9" y="164.6">124</text>
<text x="87.2" y="167.1">35</text>
<text x="94" y="162.3">SAI2_B</text>
<text x="139" y="164.6">32</text>
<text x="87.2" y="169.7">36</text>
<text x="87.2" y="172.2">49</text>
<text x="139" y="169.7">31</text>
<text x="48.3" y="177.4">NetGroup</text>
<text x="68.6" y="177.4">M_SPI1[0..3]</text>
<text x="139" y="174.8">71</text>
<text x="139" y="177.3">106</text>
<text x="28.5" y="181.2">SPI[0..3]</text>
<text x="87.2" y="184.9">43</text>
<text x="94" y="182.6">SPI1</text>
<text x="139" y="182.4">6</text>
<text x="149.9" y="183.5">+3.3B</text>
<text x="167.7" y="182.5">C64</text>
<text x="167.7" y="185">2.2uF</text>
<text x="180.4" y="182.5">C65</text>
<text x="180.4" y="185">2.2uF</text>
<text x="47.3" y="190.1">+3.3B</text>
<text x="87.2" y="187.5">42</text>
<text x="87.2" y="190">41</text>
<text x="139" y="187.5">95</text>
<text x="149.9" y="188.6">+3.3B</text>
<text x="53.4" y="197.7">R35</text>
<text x="66.1" y="197.7">NetGroup</text>
<text x="87.2" y="192.5">40</text>
<text x="94" y="197.7">STM32F446ZET6</text>
<text x="139" y="197.6">39</text>
<text x="139" y="195.1">30</text>
<text x="139" y="192.5">17</text>
<text x="149.9" y="193.6">+3.3B</text>
<text x="53.4" y="200.2">5.1k</text>
<text x="109.3" y="202.8">DD7-3</text>
<text x="139" y="202.7">62</text>
<text x="139" y="200.2">52</text>
<text x="30.8" y="206.6">NRST</text>
<text x="87.2" y="205.2">25</text>
<text x="139" y="207.8">84</text>
<text x="139" y="205.2">72</text>
<text x="31" y="214.2">RCC1</text>
<text x="85.9" y="212.9">100</text>
<text x="87.2" y="215.4">99</text>
<text x="94" y="210.5">RCC</text>
<text x="139" y="215.4">131</text>
<text x="139" y="212.9">121</text>
<text x="139" y="210.3">108</text>
<text x="31" y="216.7">RCC2</text>
<text x="67.1" y="219.8">R36</text>
<text x="87.2" y="220.5">24</text>
<text x="139" y="217.9">144</text>
<text x="50.8" y="223.1">ZQ1</text>
<text x="64.3" y="224.1">220</text>
<text x="87.2" y="223">23</text>
<text x="139" y="225.6">38</text>
<text x="139" y="223">16</text>
<text x="38.9" y="230.7">C66</text>
<text x="44.5" y="231">16.3840MHz</text>
<text x="61.8" y="230.7">C67</text>
<text x="88.4" y="230.6">8</text>
<text x="88.4" y="228.1">9</text>
<text x="139" y="233.2">83</text>
<text x="139" y="230.6">61</text>
<text x="139" y="228.1">51</text>
<text x="38.9" y="235.3">22pF</text>
<text x="61.8" y="235.3">22pF</text>
<text x="76.2" y="239.1">510</text>
<text x="78.8" y="234.5">R37</text>
<text x="85.9" y="235.7">138</text>
<text x="87.2" y="238.3">48</text>
<text x="139" y="238.3">107</text>
<text x="139" y="235.7">94</text>
<text x="77.8" y="244.4">+3.3B</text>
<text x="85.9" y="243.3">143</text>
<text x="139" y="243.3">130</text>
<text x="139" y="240.8">120</text>
<text x="94" y="248.5">STM32F446ZET6</text>
<text x="122" y="248.5">STM32F446ZET6</text>
<text x="20.4" y="273.9">/MCU1</text>
</g>
<g font-size="2">
<text x="92.8" y="29">PD14/FMC_D0</text>
<text x="126.7" y="29">PB03/JTDO</text>
<text x="92.8" y="31.5">PD15/FMC_D1</text>
<text x="92.8" y="34">PD00/FMC_D2</text>
<text x="92.8" y="36.6">PD01/FMC_D3</text>
<text x="92.8" y="39.1">PE07/FMC_D4</text>
<text x="92.8" y="41.7">PE08/FMC_D5</text>
<text x="125.6" y="36.6">PB4/NJTRST</text>
<text x="127" y="41.7">PA14/JTCK</text>
<text x="127.6" y="39.1">PA15/JTDI</text>
<text x="169" y="36.6">NJTRST</text>
<text x="169" y="39.1">JTDI</text>
<text x="169" y="41.7">JTCK</text>
<text x="182.2" y="36.6">JTDO</text>
<text x="182.9" y="41.7">GND</text>
<text x="183.6" y="39.1">3V3</text>
<text x="92.8" y="44.2">PE09/FMC_D6</text>
<text x="92.8" y="46.7">PE10/FMC_D7</text>
<text x="126.7" y="44.2">PA13/JTMS</text>
<text x="169" y="44.2">JTMS</text>
<text x="184.3" y="44.2">NC</text>
<text x="92.8" y="49.3">PE11/FMC_D8</text>
<text x="92.8" y="51.8">PE12/FMC_D9</text>
<text x="131.5" y="51.8">PG12</text>
<text x="92.8" y="54.4">PE13/FMC_D10</text>
<text x="92.8" y="56.9">PE14/FMC_D11</text>
<text x="92.8" y="59.4">PE15/FMC_D12</text>
<text x="131.5" y="56.9">PG10</text>
<text x="131.5" y="54.4">PG11</text>
<text x="132.6" y="59.4">PD3</text>
<text x="92.8" y="62">PD08/FMC_D13</text>
<text x="92.8" y="64.5">PD09/FMC_D14</text>
<text x="131.6" y="64.5">PC10</text>
<text x="132.6" y="62">PD2</text>
<text x="92.8" y="67.1">PD10/FMC_D15</text>
<text x="92.8" y="74.7">PF00/FMC_A0</text>
<text x="92.8" y="77.2">PF01/FMC_A1</text>
<text x="131.6" y="74.7">PC13</text>
<text x="132.7" y="77.2">PE1</text>
<text x="132.8" y="72.1">PF5</text>
<text x="92.8" y="79.8">PF02/FMC_A2</text>
<text x="92.8" y="82.3">PF03/FMC_A3</text>
<text x="131.5" y="79.8">PG15</text>
<text x="132.7" y="82.3">PB6</text>
<text x="50.2" y="89.9">M_FMC_CTRL.NE1</text>
<text x="51.4" y="84.8">M_FMC_CTRL[0..4]</text>
<text x="92.8" y="89.9">PD07/FMC_NE1</text>
<text x="131.5" y="89.9">PG13</text>
<text x="131.5" y="87.4">PG14</text>
<text x="132.7" y="84.8">PB5</text>
<text x="49.8" y="95">M_FMC_CTRL.NOE</text>
<text x="51.3" y="92.5">M_FMC_CTRL.NL</text>
<text x="92.8" y="92.5">PB07/FMC_NL</text>
<text x="92.8" y="95">PD04/FMC_NOE</text>
<text x="48" y="97.5">M_FMC_CTRL.NWAIT</text>
<text x="49.5" y="100.1">M_FMC_CTRL.NWE</text>
<text x="92.8" y="97.5">PD06/FMC_NWAIT</text>
<text x="92.8" y="100.1">PD05/FMC_NWE</text>
<text x="132.5" y="97.5">PG3</text>
<text x="132.5" y="100.1">PG4</text>
<text x="132.5" y="102.6">PG5</text>
<text x="132.5" y="105.2">PG6</text>
<text x="132.5" y="107.7">PG7</text>
<text x="69.1" y="110.2">M_SAI1A[0..3]</text>
<text x="132.5" y="110.2">PG8</text>
<text x="132.6" y="112.8">PC6</text>
<text x="65.7" y="117.9">M_SAI1A.MCLK</text>
<text x="68.3" y="115.3">M_SAI1A.FS</text>
<text x="92.8" y="115.3">PE04/SAI1_FS_A</text>
<text x="92.8" y="117.9">PE02/SAI1_MCLK_A</text>
<text x="132.6" y="115.3">PC7</text>
<text x="51.4" y="125.5">M_SAI1B[0..3]</text>
<text x="67" y="120.4">M_SAI1A.SCK</text>
<text x="68.2" y="122.9">M_SAI1A.SD</text>
<text x="92.8" y="120.4">PE05/SAI1_SCK_A</text>
<text x="92.8" y="122.9">PE06/SAI1_SD_A</text>
<text x="50.5" y="130.6">M_SAI1B.FS</text>
<text x="92.8" y="130.6">PF09/SAI1_FS_B</text>
<text x="48" y="133.1">M_SAI1B.MCLK</text>
<text x="49.2" y="135.6">M_SAI1B.SCK</text>
<text x="92.8" y="133.1">PF07/SAI1_MCLK_B</text>
<text x="92.8" y="135.6">PF08/SA1_SCK_B</text>
<text x="50.4" y="138.2">M_SAI1B.SD</text>
<text x="92.8" y="138.2">PE03/SAI1_SD_B</text>
<text x="69.1" y="145.8">M_SAI2A[0..3]</text>
<text x="65.7" y="153.4">M_SAI2A.MCLK</text>
<text x="67" y="156">M_SAI2A.SCK</text>
<text x="68.3" y="150.9">M_SAI2A.FS</text>
<text x="92.8" y="150.9">PD12/SAI2_FS_A</text>
<text x="92.8" y="153.4">PE00/SAI2_MCLK_A</text>
<text x="92.8" y="156">PD13/SAI2_SCK_A</text>
<text x="51.4" y="161">M_SAI2B[0..3]</text>
<text x="68.2" y="158.5">M_SAI2A.SD</text>
<text x="92.8" y="158.5">PD11/SAI2_SD_A</text>
<text x="131.2" y="161">VDDA</text>
<text x="50.5" y="166.1">M_SAI2B.FS</text>
<text x="92.8" y="166.1">PG9/SAI2_FS_B</text>
<text x="130.3" y="166.1">VREF+</text>
<text x="48" y="168.7">M_SAI2B.MCLK</text>
<text x="49.2" y="171.2">M_SAI2B.SCK</text>
<text x="50.4" y="173.7">M_SAI2B.SD</text>
<text x="92.8" y="168.7">PA01/SAI2_MCLK_B</text>
<text x="92.8" y="171.2">PA02/SAI2_SCK_B</text>
<text x="92.8" y="173.7">PF11/SAI2_SD_B</text>
<text x="131.4" y="171.2">VSSA</text>
<text x="129.3" y="176.3">VCAP_1</text>
<text x="129.3" y="178.8">VCAP_2</text>
<text x="69.1" y="181.4">M_SPI1[0..3]</text>
<text x="131.4" y="183.9">VBAT</text>
<text x="67.3" y="186.4">M_SPI1.MOSI</text>
<text x="67.3" y="189">M_SPI1.MISO</text>
<text x="68.2" y="191.5">M_SPI1.SCK</text>
<text x="92.8" y="186.4">PA07/SPI1_MOSI</text>
<text x="92.8" y="189">PA06/SPI1_MISO</text>
<text x="92.8" y="191.5">PA05/SPI1_SCK</text>
<text x="128.8" y="189">VDDUSB</text>
<text x="68.2" y="194.1">M_SPI1.NSS</text>
<text x="92.8" y="194.1">PA04/SPI1_NSS</text>
<text x="132.3" y="196.6">VDD</text>
<text x="132.3" y="194.1">VDD</text>
<text x="132.3" y="201.7">VDD</text>
<text x="132.3" y="199.1">VDD</text>
<text x="92.8" y="206.8">NRST</text>
<text x="132.3" y="209.3">VDD</text>
<text x="132.3" y="206.8">VDD</text>
<text x="132.3" y="204.2">VDD</text>
<text x="92.8" y="214.4">PA08/RCC_MCO_1</text>
<text x="132.3" y="214.4">VDD</text>
<text x="132.3" y="211.8">VDD</text>
<text x="92.8" y="216.9">PC09/RCC_MCO_2</text>
<text x="92.8" y="222">PH1/OSC_OUT</text>
<text x="132.3" y="219.5">VDD</text>
<text x="132.3" y="216.9">VDD</text>
<text x="92.8" y="224.5">PH0/OSC_IN</text>
<text x="132.5" y="227.1">VSS</text>
<text x="132.5" y="224.5">VSS</text>
<text x="92.8" y="232.2">PC14/OSC32_IN</text>
<text x="92.8" y="229.6">PC15/OSC32_OUT</text>
<text x="132.5" y="232.2">VSS</text>
<text x="132.5" y="229.6">VSS</text>
<text x="92.8" y="237.2">BOOT0</text>
<text x="92.8" y="239.8">PB2/BOOT1</text>
<text x="132.5" y="239.8">VSS</text>
<text x="132.5" y="237.2">VSS</text>
<text x="132.5" y="234.7">VSS</text>
<text x="92.8" y="244.9">PDR_ON</text>
<text x="132.5" y="244.9">VSS</text>
<text x="132.5" y="242.3">VSS</text>
</g>
</svg>
